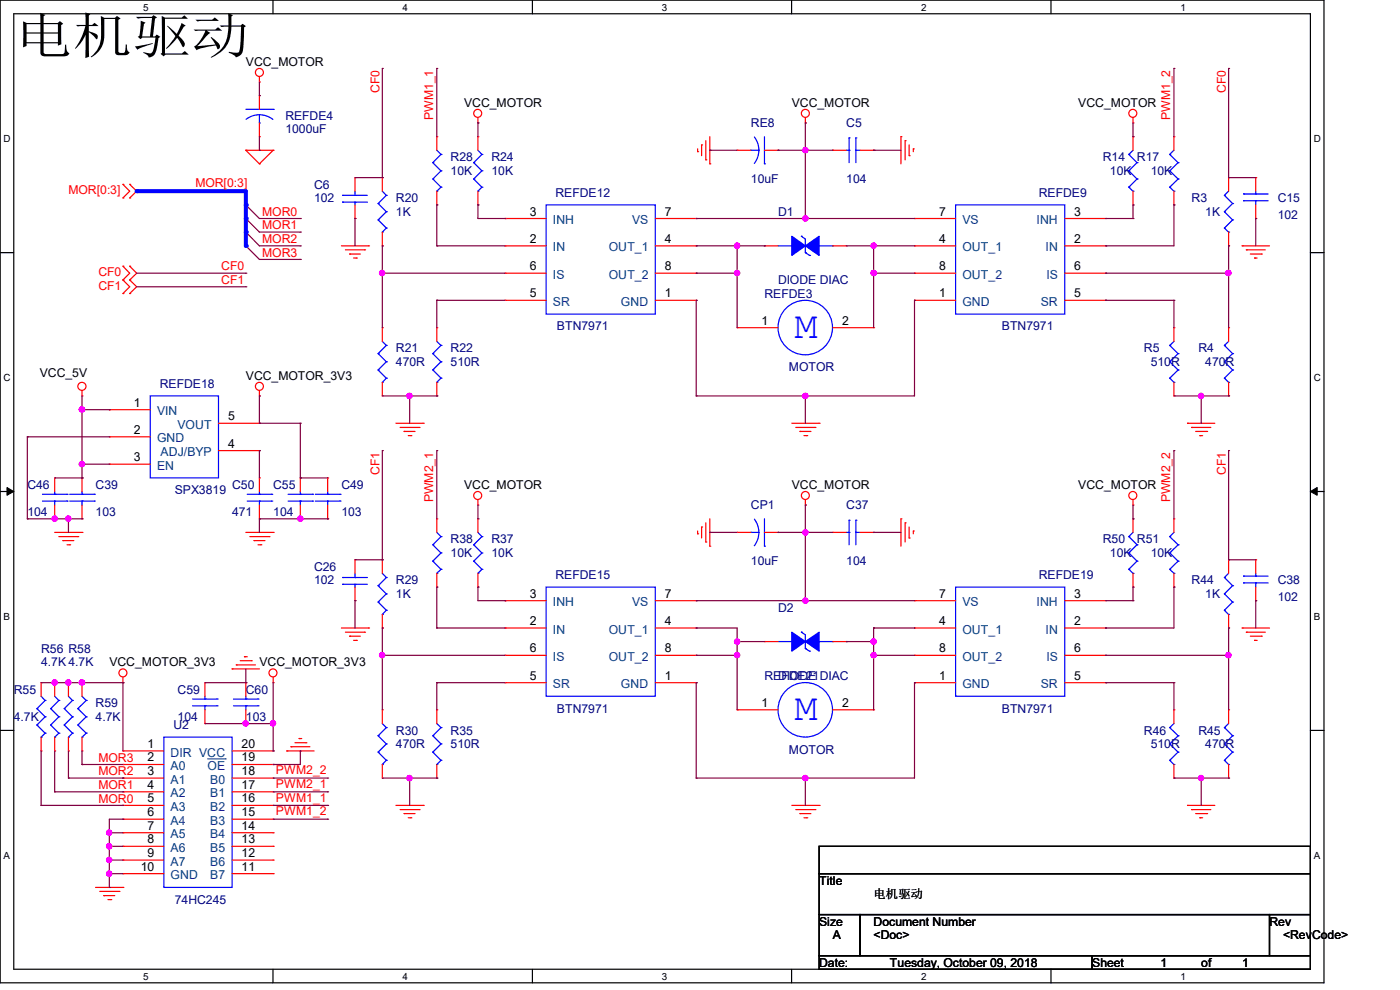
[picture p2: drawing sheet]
<svg xmlns="http://www.w3.org/2000/svg" width="297mm" height="210mm" viewBox="0 0 297 210" stroke-linecap="round" stroke-linejoin="round" font-family="sans-serif">
<path d="M0 0h280.9v208.5h-280.9zM2.9 2.9h275.1v202.7h-275.1z" fill="none" stroke="#000" stroke-width=".25"/>
<g fill="#fff">
<path d="M30.4 .3h1.1v2.4h-1.1z"/>
<path d="M30.4 205.9h1.1v2.3h-1.1z"/>
</g>
<path d="M57.9 0v2.9M57.9 205.6v2.9" fill="none" stroke="#000" stroke-width=".25"/>
<g fill="#fff">
<path d="M85.4 .3h1.1v2.4h-1.1z"/>
<path d="M85.4 205.9h1.1v2.3h-1.1z"/>
</g>
<path d="M112.9 0v2.9M112.9 205.6v2.9" fill="none" stroke="#000" stroke-width=".25"/>
<g fill="#fff">
<path d="M140.4 .3h1.2v2.4h-1.2z"/>
<path d="M140.4 205.9h1.2v2.3h-1.2z"/>
</g>
<path d="M167.9 0v2.9M167.9 205.6v2.9" fill="none" stroke="#000" stroke-width=".25"/>
<g fill="#fff">
<path d="M195.4 .3h1.2v2.4h-1.2z"/>
<path d="M195.4 205.9h1.2v2.3h-1.2z"/>
</g>
<path d="M223 0v2.9M223 205.6v2.9" fill="none" stroke="#000" stroke-width=".25"/>
<g fill="#fff">
<path d="M250.4 .3h1.2v2.4h-1.2z"/>
<path d="M250.4 205.9h1.2v2.3h-1.2z"/>
<path d="M.8 28.2h1.4v2.4h-1.4z"/>
<path d="M278.7 28.2h1.5v2.4h-1.5z"/>
<path d="M.8 78.9h1.4v2.3h-1.4z"/>
<path d="M278.7 78.9h1.5v2.3h-1.5z"/>
</g>
<path d="M0 53.6h2.9M278 53.6h2.9" fill="none" stroke="#000" stroke-width=".25"/>
<g fill="#fff">
<path d="M.8 129.6h1.3v2.3h-1.3z"/>
<path d="M278.7 129.6h1.4v2.3h-1.4z"/>
</g>
<path d="M0 104.3h2.9M278 104.3h2.9" fill="none" stroke="#000" stroke-width=".25"/>
<path d="M1.5 103.4l1.4 .9-1.4 .8zM278 104.3l1.4-.9v1.7z" fill="#000" stroke="#000" stroke-width=".21"/>
<g fill="#fff">
<path d="M.8 180.3h1.3v2.3h-1.3z"/>
<path d="M278.7 180.3h1.4v2.3h-1.4z"/>
</g>
<path d="M0 154.9h2.9M278 154.9h2.9M173.8 179.5h104.2v5.8h-104.2zM173.8 185.3h104.2v8.7h-104.2zM173.8 194h8.7v8.7h-8.7zM182.5 194h86.8v8.7h-86.8zM269.3 194h8.7v8.7h-8.7zM173.8 202.7h57.9v2.9h-57.9zM231.7 202.7h46.3v2.9h-46.3z" fill="none" stroke="#000" stroke-width=".25"/>
<g fill="none" stroke="#f00" stroke-width=".25">
<path d="M55 17.4h.1M55 16.3v1.1M26.1 39.1h.1M26.1 39.1l1.4 1.5-1.4 1.4M27.5 39.1h.1M27.5 39.1l1.5 1.5-1.5 1.4M52.2 31.9h.1M52.2 31.9h5.8M52.2 31.9l2.8 2.9M55 34.8h.1M55 20.3h.1M55 29h.1"/>
<path d="M55 20.3v2.9M55 26.1v2.9M58 31.9h.1M58 31.9l-3 2.9M75.3 37.7h.1M75.3 37.7v2.9M81.1 37.7h.1M81.1 37.7v2.9M92.7 29h.1M92.7 29v2.9M101.4 26.1h.1M101.4 29h.1"/>
<path d="M101.4 24.9v1.2M101.4 29v2.9M148 32.2h.1M148 31.6v.6M148.8 30.7h.1M148.8 30.7v2.3M149.7 33.9h.1M149.7 29.8v4.1M150.6 34.8h.1M150.6 29v5.8M156.4 31.9h.1M156.4 31.9h2.9"/>
<path d="M162.2 31.9h2.9M165.1 31.9h.1M170.9 26.1h.1M170.9 24.9v1.2M176.7 31.9h.1M176.7 31.9h2.8M182.5 31.9h2.8M185.3 31.9h.1M191.1 29h.1M191.1 29v5.8M192 29.8h.1M192 29.8v4.1"/>
<path d="M192.9 33h.1M192.9 30.7v2.3M193.8 31.6h.1M193.8 31.6v.6M240.4 26.1h.1M240.4 29h.1M240.4 24.9v1.2M240.4 29v2.9M249 29h.1M249 29v2.9M260.6 37.7h.1M260.6 37.7v2.9"/>
<path d="M266.4 37.7h.1M266.4 37.7v2.9M26.1 42h.1M26.1 56.5h.1M26.1 59.4h.1M26.1 56.5l1.4 1.5-1.4 1.4M26.1 59.4l1.4 1.4-1.4 1.5M27.5 42h.1M27.5 59.4h.1M27.5 56.5h.1M27.5 56.5l1.5 1.5-1.5 1.4M27.5 59.4l1.5 1.4-1.5 1.5"/>
<path d="M72.4 52.2h5.8M73.3 53h4M74.2 53.9h.1M74.2 53.9h2.3M75 54.7h.6M75.3 46.4h.1M75.3 43.5v2.9M75.6 54.7h.1M77.3 53h.1M78.2 52.2h.1M81.1 52.2h.1M81.1 49.2v3"/>
<path d="M92.7 43.5h.1M92.7 40.6v2.9M101.4 43.5h.1M101.4 40.6v2.9M107.1 46.4h.1M107.1 52.2h.1M107.1 58h.1M107.1 52.2h8.8M107.1 46.4h8.8M107.1 58h8.8M139 52.2h8.7M139 46.4h8.7"/>
<path d="M139 58h8.7M147.7 58h.1M147.7 52.2h.1M147.7 46.4h.1M162.2 52.2h.1M162.2 52.2h2.9M176.7 52.2h2.8M179.5 52.2h.1M194 58h.1M194 52.2h.1M194 46.4h.1M194 52.2h8.7"/>
<path d="M194 46.4h8.7M194 58h8.7M225.9 52.2h8.7M225.9 46.4h8.7M225.9 58h8.7M234.6 46.4h.1M234.6 52.2h.1M234.6 58h.1M240.4 43.5h.1M240.4 40.6v2.9M249 43.5h.1M249 40.6v2.9"/>
<path d="M260.6 52.2h.1M260.6 49.2v3M263.5 52.2h.1M263.5 52.2h5.8M264.4 53h.1M264.4 53h4M265.3 53.9h2.3M266.1 54.7h.1M266.1 54.7h.6M266.4 46.4h.1M266.4 43.5v2.9M267.6 53.9h.1"/>
<path d="M26.1 62.3h.1M27.5 62.3h.1M81.1 69.5h.1M81.1 69.5v2.9M92.7 69.5h.1M92.7 69.5v2.9M107.1 63.7h.1M107.1 63.7h8.8M139 63.7h8.7M147.7 63.7h.1M156.4 69.5h.1M156.4 69.5h8.7"/>
<path d="M176.7 69.5h8.6M185.3 69.5h.1M194 63.7h.1M194 63.7h8.7M225.9 63.7h8.7M234.6 63.7h.1M249 69.5h.1M249 69.5v2.9M260.6 69.5h.1M260.6 69.5v2.9M17.4 84h.1M17.4 82.8v1.2"/>
<path d="M23.2 86.9h.1M23.2 92.7h.1M23.2 98.5h.1M23.2 86.9h8.7M23.2 92.7h8.7M23.2 98.5h8.7M46.4 89.8h8.6M46.4 95.6h8.6M55 84h.1M55 95.6h.1M55 89.8h.1M55 82.8v1.2"/>
<path d="M81.1 84h.1M81.1 81.1v2.9M84 89.8h5.8M84.9 90.7h4M85.7 91.5h.1M85.7 91.5h2.4M86.6 92.4h.6M87.2 92.4h.1M88.9 90.7h.1M89.8 89.8h.1M92.7 84h.1M92.7 81.1v2.9"/>
<path d="M168 89.8h5.8M168.8 90.7h4.1M169.7 91.5h.1M169.7 91.5h2.3M170.6 92.4h.6M171.2 92.4h.1M172.9 90.7h.1M173.8 89.8h.1M249 84h.1M249 81.1v2.9M251.9 89.8h.1M251.9 89.8h5.8"/>
<path d="M252.8 90.7h.1M252.8 90.7h4.1M253.7 91.5h2.3M254.6 92.4h.1M254.6 92.4h.5M256 91.5h.1M260.6 84h.1M260.6 81.1v2.9M11.6 101.4h.1M11.6 110.1h.1M11.6 112.9h5.8M11.6 101.4v2.9"/>
<path d="M11.6 107.1v3M12.5 113.8h4M13.3 114.7h.1M13.3 114.7h2.4M14.2 115.6h.6M14.8 115.6h.1M16.5 113.8h.1M17.4 112.9h.1M17.4 101.4h.1M17.4 110.1h.1M17.4 101.4v2.9M17.4 107.1v3"/>
<path d="M52.2 112.9h5.8M53 113.8h4.1M53.9 114.7h.1M53.9 114.7h2.3M54.7 115.6h.6M55 101.4h.1M55 110.1h.1M55 101.4v2.9M55 107.1v3M55.3 115.6h.1M57.1 113.8h.1M58 112.9h.1"/>
<path d="M63.7 101.4h.1M63.7 110.1h.1M63.7 101.4v2.9M63.7 107.1v3M69.5 101.4h.1M69.5 110.1h.1M69.5 101.4v2.9M69.5 107.1v3M75.3 118.7h.1M75.3 118.7v2.9M81.1 118.7h.1M81.1 118.7v2.9"/>
<path d="M92.7 110.1h.1M92.7 110.1v2.8M101.4 107.1h.1M101.4 110.1h.1M101.4 106v1.1M101.4 110.1v2.8M148 113.2h.1M148 112.6v.6M148.8 111.8h.1M148.8 111.8v2.3M149.7 115h.1M149.7 110.9v4.1"/>
<path d="M150.6 115.9h.1M150.6 110.1v5.8M156.4 112.9h.1M156.4 112.9h2.9M162.2 112.9h2.9M165.1 112.9h.1M170.9 107.1h.1M170.9 106v1.1M176.7 112.9h.1M176.7 112.9h2.8M182.5 112.9h2.8M185.3 112.9h.1"/>
<path d="M191.1 110.1h.1M191.1 110.1v5.8M192 110.9h.1M192 110.9v4.1M192.9 114.1h.1M192.9 111.8v2.3M193.8 112.6h.1M193.8 112.6v.6M240.4 107.1h.1M240.4 110.1h.1M240.4 106v1.1M240.4 110.1v2.8"/>
<path d="M249 110.1h.1M249 110.1v2.8M260.6 118.7h.1M260.6 118.7v2.9M266.4 118.7h.1M266.4 118.7v2.9M51.9 139.3h.1M51.9 139.3h.6M72.4 133.2h5.8M73.3 134.1h4M74.2 135h.1M74.2 135h2.3"/>
<path d="M75 135.8h.6M75.3 127.4h.1M75.3 124.5v2.9M75.6 135.8h.1M77.3 134.1h.1M78.2 133.2h.1M81.1 133.2h.1M81.1 130.3v2.9M92.7 124.5h.1M92.7 121.6v2.9M101.4 124.5h.1M101.4 121.6v2.9"/>
<path d="M107.1 127.4h.1M107.1 133.2h.1M107.1 139h.1M107.1 133.2h8.8M107.1 127.4h8.8M107.1 139h8.8M139 133.2h8.7M139 127.4h8.7M139 139h8.7M147.7 139h.1M147.7 133.2h.1M147.7 127.4h.1"/>
<path d="M162.2 136.1h.1M162.2 136.1h2.9M176.7 136.1h2.8M179.5 136.1h.1M194 139h.1M194 133.2h.1M194 127.4h.1M194 133.2h8.7M194 127.4h8.7M194 139h8.7M225.9 133.2h8.7M225.9 127.4h8.7"/>
<path d="M225.9 139h8.7M234.6 127.4h.1M234.6 133.2h.1M234.6 139h.1M240.4 124.5h.1M240.4 121.6v2.9M249 124.5h.1M249 121.6v2.9M260.6 133.2h.1M260.6 130.3v2.9M263.5 133.2h.1M263.5 133.2h5.8"/>
<path d="M264.4 134.1h.1M264.4 134.1h4M265.3 135h2.3M266.1 135.8h.1M266.1 135.8h.6M266.4 127.4h.1M266.4 124.5v2.9M267.6 135h.1M8.7 144.8h.1M8.7 159.3h.1M8.7 144.8v2.9M8.7 156.4v2.9"/>
<path d="M11.6 144.8h.1M11.6 159.3h.1M11.6 144.8v2.9M11.6 156.4v2.9M14.5 144.8h.1M14.5 159.3h.1M14.5 144.8v2.9M14.5 156.4v2.9M17.4 144.8h.1M17.4 159.3h.1M17.4 144.8v2.9M17.4 156.4v2.9"/>
<path d="M26.1 144.8h.1M26.1 159.3h.1M26.1 143.6v1.2M26.1 159.3h8.7M43.5 144.8h.1M43.5 153.5h.1M43.5 144.8v2.9M43.5 150.6v2.9M49.2 141.9h.1M49.2 159.3h8.8M49.2 141.9h5.8M50.1 141.1h.1"/>
<path d="M50.1 141.1h4.1M51 140.2h2.3M52.2 144.8h.1M52.2 153.5h.1M52.2 144.8v2.9M52.2 150.6v2.9M53.3 140.2h.1M58 144.8h.1M58 159.3h.1M58 143.6v1.2M60.8 159.3h.1M60.8 159.3h5.8"/>
<path d="M61.7 158.4h.1M61.7 158.4h4M62.6 157.6h2.3M63.5 156.7h.1M63.5 156.7h.5M64.9 157.6h.1M81.1 150.6h.1M81.1 150.6v2.9M92.7 150.6h.1M92.7 150.6v2.9M107.1 144.8h.1M107.1 144.8h8.8"/>
<path d="M139 144.8h8.7M147.7 144.8h.1M156.4 150.6h.1M156.4 150.6h8.7M176.7 150.6h8.6M185.3 150.6h.1M194 144.8h.1M194 144.8h8.7M225.9 144.8h8.7M234.6 144.8h.1M249 150.6h.1M249 150.6v2.9"/>
<path d="M260.6 150.6h.1M260.6 150.6v2.9M26.1 162.2h.1M26.1 165.1h.1M26.1 168h.1M26.1 170.9h.1M26.1 173.8h.1M26.1 176.7h.1M26.1 179.5h.1M26.1 170.9h8.7M26.1 162.2h8.7M26.1 165.1h8.7"/>
<path d="M26.1 168h8.7M26.1 173.8h8.7M26.1 176.7h8.7M26.1 179.5h8.7M49.2 170.9h8.8M49.2 162.2h8.8M49.2 165.1h8.8M49.2 168h8.8M49.2 173.8h8.8M49.2 176.7h8.8M49.2 179.5h8.8M58 179.5h.1"/>
<path d="M58 176.7h.1M58 173.8h.1M58 170.9h.1M58 168h.1M58 165.1h.1M58 162.2h.1M81.1 165.1h.1M81.1 162.2v2.9M84 170.9h5.8M84.9 171.7h4M85.7 172.6h.1M85.7 172.6h2.4"/>
<path d="M86.6 173.5h.6M87.2 173.5h.1M88.9 171.7h.1M89.8 170.9h.1M92.7 165.1h.1M92.7 162.2v2.9M168 170.9h5.8M168.8 171.7h4.1M169.7 172.6h.1M169.7 172.6h2.3M170.6 173.5h.6M171.2 173.5h.1"/>
<path d="M172.9 171.7h.1M173.8 170.9h.1M249 165.1h.1M249 162.2v2.9M251.9 170.9h.1M251.9 170.9h5.8M252.8 171.7h.1M252.8 171.7h4.1M253.7 172.6h2.3M254.6 173.5h.1M254.6 173.5h.5M256 172.6h.1"/>
<path d="M260.6 165.1h.1M260.6 162.2v2.9M20.3 188.3h5.8M21.2 189.1h4M22 190h.1M22 190h2.3M22.9 190.8h.6M23.5 190.8h.1M25.2 189.1h.1M26.1 188.3h.1M26.1 182.5h.1M26.1 185.3h.1"/>
<path d="M26.1 182.5h8.7M26.1 185.3h8.7M49.2 182.5h8.8M49.2 185.3h8.8M58 185.3h.1M58 182.5h.1"/>
<circle cx="55" cy="15.4" r=".85"/>
<circle cx="101.3" cy="24" r=".85"/>
<circle cx="170.9" cy="24" r=".85"/>
<circle cx="240.3" cy="24" r=".85"/>
<circle cx="17.4" cy="82" r=".86"/>
<circle cx="55" cy="82" r=".85"/>
<circle cx="101.3" cy="105.1" r=".85"/>
<circle cx="170.9" cy="105.1" r=".85"/>
<circle cx="240.3" cy="105.1" r=".85"/>
<circle cx="26.1" cy="142.7" r=".85"/>
<circle cx="57.9" cy="142.7" r=".85"/>
</g>
<g fill="none" stroke="#800040" stroke-width=".25">
<path d="M81.1 14.5h.1M81.1 14.5v23.2M92.7 14.5h.1M92.7 14.5v14.5M249 14.5h.1M249 14.5v14.5M260.6 14.5h.1M260.6 14.5v23.2M75.3 37.7h5.8M81.1 37.7h.1M150.6 31.9h.1M150.6 31.9h5.8"/>
<path d="M165.1 31.9h.1M165.1 31.9h11.6M170.9 26.1h.1M170.9 31.9h.1M170.9 26.1v20.3M185.3 31.9h.1M185.3 31.9h5.8M260.6 37.7h.1M260.6 37.7h5.8M52.2 43.5h.1M52.2 46.4h.1M52.2 49.2h.1"/>
<path d="M52.2 52.2h.1M52.2 43.5l2.8 2.9M52.2 46.4l2.8 2.8M52.2 49.2l2.8 3M52.2 52.2l2.8 2.8M75.3 46.4h.1M75.3 46.4v5.8M81.1 58h.1M81.1 52.2h.1M81.1 58h26M81.1 52.2v17.3M92.7 52.2h.1"/>
<path d="M92.7 43.5h.1M92.7 52.2h14.4M92.7 43.5v8.7M101.4 43.5h.1M101.4 43.5v2.9h5.7M107.1 46.4h.1M147.7 52.2h.1M147.7 58h.1M147.7 46.4h.1M147.7 52.2h14.5M147.7 58h8.7M147.7 46.4h46.3"/>
<path d="M156.4 58h.1M156.4 52.2h.1M156.4 52.2v17.3M162.2 52.2h.1M170.9 46.4h.1M179.5 52.2h14.5M185.3 52.2h.1M185.3 58h.1M185.3 58h8.7M185.3 52.2v17.3M234.6 52.2h.1M234.6 58h.1"/>
<path d="M234.6 58h26M234.6 46.4h5.8M240.4 46.4h.1M240.4 43.5h.1M240.4 43.5v2.9M249 43.5h.1M249 43.5v8.7h-14.4M260.6 58h.1M260.6 52.2h.1M260.6 52.2v17.3M266.4 46.4h.1M266.4 46.4v5.8"/>
<path d="M92.7 63.7h.1M92.7 63.7v5.8M92.7 63.7h14.4M147.7 63.7h.1M147.7 63.7v20.3M194 63.7h.1M194 63.7v20.3h-46.3M234.6 63.7h.1M234.6 63.7h14.4M249 63.7h.1M249 63.7v5.8M5.8 92.7h.1"/>
<path d="M5.8 92.7h17.4M5.8 92.7v17.4M17.4 98.5h.1M17.4 86.9h.1M17.4 84v17.4M17.4 86.9h5.8M17.4 98.5h5.8M23.2 86.9h.1M55 95.6h.1M55 89.8h.1M55 84h.1M55 84v5.8"/>
<path d="M55 95.6v5.8M55 89.8h8.7M63.7 89.8h.1M63.7 89.8v11.6M81.1 95.6h.1M81.1 84h11.6M81.1 95.6v23.1M86.9 84h.1M86.9 84v5.8M92.7 84h.1M92.7 95.6h.1M92.7 95.6v14.5"/>
<path d="M147.7 84h.1M170.9 84h.1M170.9 84v5.8M249 95.6h.1M249 84h11.6M249 95.6v14.5M254.8 84h.1M254.8 84v5.8M260.6 84h.1M260.6 95.6h.1M260.6 95.6v23.1M5.8 110.1h.1"/>
<path d="M5.8 110.1h11.6M11.6 110.1h.1M11.6 101.4h5.8M14.5 110.1h.1M14.5 110.1v2.8M17.4 101.4h.1M17.4 110.1h.1M55 110.1h.1M55 110.1h14.5M55 110.1v2.8M63.7 101.4h.1M63.7 110.1h.1"/>
<path d="M63.7 101.4h5.8M69.5 110.1h.1M75.3 118.7h5.8M81.1 118.7h.1M150.6 112.9h.1M150.6 112.9h5.8M165.1 112.9h.1M165.1 112.9h11.6M170.9 107.1h.1M170.9 112.9h.1M170.9 107.1v20.3M185.3 112.9h.1"/>
<path d="M185.3 112.9h5.8M260.6 118.7h.1M260.6 118.7h5.8M75.3 127.4h.1M75.3 127.4v5.8M81.1 139h.1M81.1 133.2h.1M81.1 133.2v17.4M81.1 139h26M92.7 124.5h.1M92.7 133.2h.1M92.7 124.5v8.7"/>
<path d="M92.7 133.2h14.4M101.4 124.5h.1M101.4 124.5v2.9h5.7M107.1 127.4h.1M147.7 139h.1M147.7 133.2h.1M147.7 127.4h.1M147.7 139h8.7M147.7 133.2h8.7M147.7 127.4h46.3M156.4 139h.1M156.4 136.1h.1"/>
<path d="M156.4 136.1v14.5M156.4 136.1h5.8M170.9 127.4h.1M179.5 136.1h.1M179.5 136.1h5.8M185.3 139h.1M185.3 133.2h.1M185.3 136.1h.1M185.3 136.1v14.5M185.3 139h8.7M185.3 133.2h8.7M234.6 133.2h.1"/>
<path d="M234.6 139h.1M234.6 139h26M234.6 127.4h5.8M240.4 124.5h.1M240.4 127.4h.1M240.4 124.5v2.9M249 124.5h.1M249 124.5v8.7h-14.4M260.6 133.2h.1M260.6 139h.1M260.6 133.2v17.4M266.4 127.4h.1"/>
<path d="M266.4 127.4v5.8M92.7 144.8h.1M92.7 144.8v5.8M92.7 144.8h14.4M147.7 144.8h.1M147.7 144.8v20.3M194 144.8h.1M194 144.8v20.3h-46.3M234.6 144.8h.1M234.6 144.8h14.4M249 144.8h.1M249 144.8v5.8"/>
<path d="M81.1 165.1h11.6M86.9 165.1h.1M86.9 165.1v5.8M92.7 165.1h.1M147.7 165.1h.1M170.9 165.1h.1M170.9 165.1v5.8M249 165.1h11.6M254.8 165.1h.1M254.8 165.1v5.8M260.6 165.1h.1"/>
</g>
<g fill="none" stroke="#00f" stroke-width=".25">
<path d="M52.2 23.2h5.8M55 26.1h.1M55 24.3l1.5 .3 1.4 .7M55 24.3l-1.5 .3-1.3 .7M55 24.3v1.8M58 23.2h.1M91.8 34.5h.1M91.8 38h.1M91.8 34.5l1.8 1.7M91.8 38l1.8 1.7M92.7 31.9l.9 .9M93.6 32.8h.1"/>
<path d="M93.6 36.2h.1M93.6 39.7h.1M93.6 32.8l-1.8 1.7M93.6 36.2l-1.8 1.8M93.6 39.7l-.9 .9M100.5 34.5h.1M100.5 38h.1M100.5 34.5l1.7 1.7M100.5 38l1.7 1.7M101.4 31.9l.8 .9M102.2 32.8h.1M102.2 36.2h.1"/>
<path d="M102.2 39.7h.1M102.2 32.8l-1.7 1.7M102.2 36.2l-1.7 1.8M102.2 39.7l-.8 .9M159.3 31.9h.1M159.3 31.9h1.7M160 29.1l.8 1.3 .2 1.5-.3 1.5-.7 1.3M162.2 34.8h.1M162.2 29v5.8M179.5 31.9h.6M180.1 31.9h.1M180.1 29.3h.1"/>
<path d="M180.1 29.3v5.2M181.6 29.3h.1M181.6 31.9h.1M181.6 31.9h.9M181.6 29.3v5.2M239.5 32.8h.1M239.5 36.2h.1M239.5 39.7h.1M239.5 32.8l1.7 1.7M239.5 36.2l1.7 1.8M239.5 39.7l.9 .9M240.4 31.9l-.9 .9"/>
<path d="M241.2 34.5h.1M241.2 38h.1M241.2 34.5l-1.7 1.7M241.2 38l-1.7 1.7M248.2 32.8h.1M248.2 36.2h.1M248.2 39.7h.1M248.2 32.8l1.7 1.7M248.2 36.2l1.7 1.8M248.2 39.7l.8 .9M249 31.9l-.8 .9M249.9 34.5h.1"/>
<path d="M249.9 38h.1M249.9 34.5l-1.7 1.7M249.9 38l-1.7 1.7M72.7 41.4h.1M72.7 42.9h.1M72.7 41.4h5.2M72.7 42.9h5.2M75.3 42.9h.1M75.3 41.4h.1M75.3 40.6v.8M75.3 42.9v.6M80.2 43.2h.1"/>
<path d="M80.2 46.7h.1M80.2 43.2l1.8 1.7M80.2 46.7l1.8 1.7M81.1 49.2h.1M81.1 40.6l.9 .8M82 41.4h.1M82 44.9h.1M82 48.4h.1M82 41.4l-1.8 1.8M82 44.9l-1.8 1.8M82 48.4l-.9 .8M92.7 40.6h.1"/>
<path d="M101.4 40.6h.1M115.9 43.5h23.1v23.1h-23.1zM165.1 52.2h2.9M168 52.2h.1M170 50.1h.1M170 50.1l.9 .6v2.9M170.9 53.6h.1M170.9 53.6l.8 .6M171.7 54.2h.1M173.8 52.2h2.9M176.7 52.2h.1M202.7 43.5h23.2v23.1h-23.2z"/>
<path d="M240.4 40.6h.1M249 40.6h.1M259.8 41.4h.1M259.8 44.9h.1M259.8 48.4h.1M259.8 41.4l1.7 1.8M259.8 44.9l1.7 1.8M259.8 48.4l.8 .8M260.6 49.2h.1M260.6 40.6l-.8 .8M261.5 43.2h.1M261.5 46.7h.1"/>
<path d="M261.5 43.2l-1.7 1.7M261.5 46.7l-1.7 1.7M263.8 42.6h.1M263.8 41.1h.1M263.8 42.6h5.2M263.8 41.1h5.2M266.4 41.1h.1M266.4 42.6h.1M266.4 40.6v.5M266.4 42.6v.9M80.2 75h.1M80.2 78.5h.1"/>
<path d="M80.2 75l1.8 1.8M80.2 78.5l1.8 1.7M81.1 72.4l.9 .9M82 73.3h.1M82 76.8h.1M82 73.3l-1.8 1.7M82 76.8l-1.8 1.7M91.8 75h.1M91.8 78.5h.1M91.8 75l1.8 1.8M91.8 78.5l1.8 1.7M92.7 72.4l.9 .9"/>
<path d="M93.6 73.3h.1M93.6 76.8h.1M93.6 73.3l-1.8 1.7M93.6 76.8l-1.8 1.7M248.2 73.3h.1M248.2 76.8h.1M248.2 73.3l1.7 1.7M248.2 76.8l1.7 1.7M249 72.4l-.8 .9M249.9 75h.1M249.9 78.5h.1M249.9 75l-1.7 1.8"/>
<path d="M249.9 78.5l-1.7 1.7M259.8 73.3h.1M259.8 76.8h.1M259.8 73.3l1.7 1.7M259.8 76.8l1.7 1.7M260.6 72.4l-.8 .9M261.5 75h.1M261.5 78.5h.1M261.5 75l-1.7 1.8M261.5 78.5l-1.7 1.7M31.9 84h14.5v17.4h-14.5zM81.1 81.1h.1"/>
<path d="M82 80.2h.1M82 80.2l-.9 .9M92.7 81.1h.1M93.6 80.2h.1M93.6 80.2l-.9 .9M248.2 80.2h.1M248.2 80.2l.8 .9M249 81.1h.1M259.8 80.2h.1M259.8 80.2l.8 .9M260.6 81.1h.1M9 106.3h5.2"/>
<path d="M9 104.9h5.2M11.6 104.9h.1M11.6 106.3h.1M11.6 104.3v.6M11.6 106.3v.8M14.2 106.3h.1M14.2 104.9h.1M14.8 106.3h5.2M14.8 104.9h5.2M17.4 104.9h.1M17.4 106.3h.1M17.4 104.3v.6"/>
<path d="M17.4 106.3v.8M20 106.3h.1M20 104.9h.1M52.5 106.3h5.2M52.5 104.9h5.2M55 104.9h.1M55 106.3h.1M55 104.3v.6M55 106.3v.8M57.7 106.3h.1M57.7 104.9h.1M61.1 106.3h5.2"/>
<path d="M61.1 104.9h5.2M63.7 104.9h.1M63.7 106.3h.1M63.7 104.3v.6M63.7 106.3v.8M66.3 106.3h.1M66.3 104.9h.1M66.9 106.3h5.2M66.9 104.9h5.2M69.5 104.9h.1M69.5 106.3h.1M69.5 104.3v.6"/>
<path d="M69.5 106.3v.8M72.1 106.3h.1M72.1 104.9h.1M91.8 115.6h.1M91.8 119h.1M91.8 115.6l1.8 1.7M91.8 119l1.8 1.8M92.7 112.9l.9 .9M93.6 113.8h.1M93.6 117.3h.1M93.6 113.8l-1.8 1.8M93.6 117.3l-1.8 1.7"/>
<path d="M100.5 115.6h.1M100.5 119h.1M100.5 115.6l1.7 1.7M100.5 119l1.7 1.8M101.4 112.9l.8 .9M102.2 113.8h.1M102.2 117.3h.1M102.2 113.8l-1.7 1.8M102.2 117.3l-1.7 1.7M159.3 112.9h.1M159.3 112.9h1.7M160 110.1a4.6 4.6 0 0 1 0 5.7"/>
<path d="M162.2 115.9h.1M162.2 110.1v5.8M179.5 112.9h.6M180.1 112.9h.1M180.1 110.4h.1M180.1 110.4v5.2M181.6 110.4h.1M181.6 112.9h.1M181.6 110.4v5.2M181.6 112.9h.9M239.5 113.8h.1M239.5 117.3h.1"/>
<path d="M239.5 113.8l1.7 1.8M239.5 117.3l1.7 1.7M240.4 112.9l-.9 .9M241.2 115.6h.1M241.2 119h.1M241.2 115.6l-1.7 1.7M241.2 119l-1.7 1.8M248.2 113.8h.1M248.2 117.3h.1M248.2 113.8l1.7 1.8M248.2 117.3l1.7 1.7M249 112.9l-.8 .9"/>
<path d="M249.9 115.6h.1M249.9 119h.1M249.9 115.6l-1.7 1.7M249.9 119l-1.7 1.8M72.7 122.5h.1M72.7 124h.1M72.7 122.5h5.2M72.7 124h5.2M75.3 124h.1M75.3 122.5h.1M75.3 121.6v.9M75.3 124v.5"/>
<path d="M80.2 124.2h.1M80.2 127.7h.1M80.2 124.2l1.8 1.8M80.2 127.7l1.8 1.8M81.1 130.3h.1M81.1 121.6l.9 .9M82 122.5h.1M82 126h.1M82 129.5h.1M82 122.5l-1.8 1.7M82 126l-1.8 1.7M82 129.5l-.9 .8"/>
<path d="M92.7 121.6h.1M93.6 120.8h.1M93.6 120.8l-.9 .8M101.4 121.6h.1M102.2 120.8h.1M102.2 120.8l-.8 .8M115.9 124.5h23.1v23.2h-23.1zM165.1 136.1h2.9M168 136.1h.1M170 134.1h.1M170 134.1l.9 .6v2.9M170.9 137.6h.1"/>
<path d="M170.9 137.6l.8 .5M171.7 138.1h.1M173.8 136.1h2.9M176.7 136.1h.1M202.7 124.5h23.2v23.2h-23.2zM239.5 120.8h.1M239.5 120.8l.9 .8M240.4 121.6h.1M248.2 120.8h.1M248.2 120.8l.8 .8M249 121.6h.1M259.8 122.5h.1"/>
<path d="M259.8 126h.1M259.8 129.5h.1M259.8 122.5l1.7 1.7M259.8 126l1.7 1.7M259.8 129.5l.8 .8M260.6 130.3h.1M260.6 121.6l-.8 .9M261.5 124.2h.1M261.5 127.7h.1M261.5 124.2l-1.7 1.8M261.5 127.7l-1.7 1.8M263.8 123.7h.1"/>
<path d="M263.8 122.2h.1M263.8 123.7h5.2M263.8 122.2h5.2M266.4 122.2h.1M266.4 123.7h.1M266.4 121.6v.6M266.4 123.7v.8M7.8 150.3h.1M7.8 153.8h.1M7.8 150.3l1.8 1.8M7.8 153.8l1.8 1.7M8.7 156.4h.1"/>
<path d="M8.7 147.7l.9 .9M9.6 148.6h.1M9.6 152.1h.1M9.6 155.5h.1M9.6 148.6l-1.8 1.7M9.6 152.1l-1.8 1.7M9.6 155.5l-.9 .9M10.8 150.3h.1M10.8 153.8h.1M10.8 150.3l1.7 1.8M10.8 153.8l1.7 1.7M11.6 156.4h.1"/>
<path d="M11.6 147.7l.9 .9M12.5 148.6h.1M12.5 152.1h.1M12.5 155.5h.1M12.5 148.6l-1.7 1.7M12.5 152.1l-1.7 1.7M12.5 155.5l-.9 .9M13.6 150.3h.1M13.6 153.8h.1M13.6 150.3l1.8 1.8M13.6 153.8l1.8 1.7M14.5 156.4h.1"/>
<path d="M14.5 147.7l.9 .9M15.4 148.6h.1M15.4 152.1h.1M15.4 155.5h.1M15.4 148.6l-1.8 1.7M15.4 152.1l-1.8 1.7M15.4 155.5l-.9 .9M16.5 150.3h.1M16.5 153.8h.1M16.5 150.3l1.8 1.8M16.5 153.8l1.8 1.7M17.4 156.4h.1"/>
<path d="M17.4 147.7l.9 .9M18.3 148.6h.1M18.3 152.1h.1M18.3 155.5h.1M18.3 148.6l-1.8 1.7M18.3 152.1l-1.8 1.7M18.3 155.5l-.9 .9M34.8 156.4h14.4v31.9h-14.4zM40.9 149.7h5.2M40.9 148.3h5.2M43.5 148.3h.1M43.5 149.7h.1"/>
<path d="M43.5 147.7v.6M43.5 149.7v.9M46.1 149.7h.1M46.1 148.3h.1M49.5 149.7h5.2M49.5 148.3h5.2M52.2 148.3h.1M52.2 149.7h.1M52.2 147.7v.6M52.2 149.7v.9M54.7 149.7h.1M54.7 148.3h.1"/>
<path d="M80.2 156.1h.1M80.2 159.6h.1M80.2 156.1l1.8 1.7M80.2 159.6l1.8 1.7M81.1 153.5l.9 .8M82 154.3h.1M82 157.8h.1M82 154.3l-1.8 1.8M82 157.8l-1.8 1.8M91.8 156.1h.1M91.8 159.6h.1M91.8 156.1l1.8 1.7"/>
<path d="M91.8 159.6l1.8 1.7M92.7 153.5l.9 .8M93.6 154.3h.1M93.6 157.8h.1M93.6 154.3l-1.8 1.8M93.6 157.8l-1.8 1.8M248.2 154.3h.1M248.2 157.8h.1M248.2 154.3l1.7 1.8M248.2 157.8l1.7 1.8M249 153.5l-.8 .8M249.9 156.1h.1"/>
<path d="M249.9 159.6h.1M249.9 156.1l-1.7 1.7M249.9 159.6l-1.7 1.7M259.8 154.3h.1M259.8 157.8h.1M259.8 154.3l1.7 1.8M259.8 157.8l1.7 1.8M260.6 153.5l-.8 .8M261.5 156.1h.1M261.5 159.6h.1M261.5 156.1l-1.7 1.7M261.5 159.6l-1.7 1.7"/>
<path d="M81.1 162.2h.1M82 161.3h.1M82 161.3l-.9 .9M92.7 162.2h.1M93.6 161.3h.1M93.6 161.3l-.9 .9M248.2 161.3h.1M248.2 161.3l.8 .9M249 162.2h.1M259.8 161.3h.1M259.8 161.3l.8 .9M260.6 162.2h.1"/>
<circle cx="170.8" cy="69.5" r="5.8"/>
<circle cx="170.8" cy="150.6" r="5.8"/>
</g>
<path d="M44 161h3.8M47.8 161h.1" fill="none" stroke="#004080" stroke-width=".21"/>
<g fill="#00f" stroke="#00f" stroke-width=".25">
<path d="M168 134.1l2.9 2-2.9 2z" fill-rule="evenodd"/>
<path d="M170.9 136.1l2.9-2v4z" fill-rule="evenodd"/>
<path d="M168 50.1l2.9 2.1-2.9 2z" fill-rule="evenodd"/>
<path d="M170.9 52.2l2.9-2.1v4.1z" fill-rule="evenodd"/>
</g>
<g fill="#f0f" stroke="#f0f" stroke-width=".25">
<circle cx="156.4" cy="57.9" r=".55"/>
<circle cx="156.4" cy="52.1" r=".55"/>
<circle cx="185.3" cy="57.9" r=".55"/>
<circle cx="185.3" cy="52.1" r=".55"/>
<circle cx="170.9" cy="84" r=".55"/>
<circle cx="81.1" cy="57.9" r=".55"/>
<circle cx="86.9" cy="84" r=".55"/>
<circle cx="260.6" cy="57.9" r=".55"/>
<circle cx="254.8" cy="84" r=".55"/>
<circle cx="170.9" cy="31.9" r=".55"/>
<circle cx="170.9" cy="46.3" r=".55"/>
<circle cx="156.4" cy="139" r=".55"/>
<circle cx="156.4" cy="136.1" r=".55"/>
<circle cx="185.3" cy="139" r=".55"/>
<circle cx="170.9" cy="165.1" r=".55"/>
<circle cx="81.1" cy="139" r=".55"/>
<circle cx="86.9" cy="165.1" r=".55"/>
<circle cx="260.6" cy="139" r=".55"/>
<circle cx="254.8" cy="165.1" r=".55"/>
<circle cx="170.9" cy="112.9" r=".55"/>
<circle cx="170.9" cy="127.4" r=".55"/>
<circle cx="17.4" cy="86.9" r=".56"/>
<circle cx="17.4" cy="98.5" r=".56"/>
<circle cx="14.5" cy="110" r=".55"/>
<circle cx="11.6" cy="110" r=".55"/>
<circle cx="63.7" cy="110" r=".55"/>
</g>
<path d="M29 40.6h23.2" fill="none" stroke="#00f" stroke-width=".85"/>
<circle cx="29" cy="40.6" r=".42" fill="#00f"/>
<path d="M52.2 40.6v2.9" fill="none" stroke="#00f" stroke-width=".85"/>
<circle cx="52.2" cy="43.5" r=".42" fill="#00f"/>
<path d="M52.2 43.5v2.9" fill="none" stroke="#00f" stroke-width=".85"/>
<circle cx="52.2" cy="46.4" r=".42" fill="#00f"/>
<path d="M52.2 46.4v2.8" fill="none" stroke="#00f" stroke-width=".85"/>
<circle cx="52.2" cy="49.2" r=".42" fill="#00f"/>
<path d="M52.2 49.2v3" fill="none" stroke="#00f" stroke-width=".85"/>
<circle cx="52.2" cy="52.2" r=".42" fill="#00f"/>
<g fill="none" stroke="#800040" stroke-width=".25">
<path d="M55 17.4v2.9M55 20.3h.1M55 31.9h.1M55 29v2.9M101.4 26.1h.1M101.4 26.1v2.9M240.4 29h.1M240.4 26.1v2.9M29 58h23.2M52.2 58h.1M55 46.4h8.7M55 49.2h8.7"/>
<path d="M55 52.2h8.7M55 55h8.7M63.7 46.4h.1M63.7 49.2h.1M63.7 52.2h.1M63.7 55h.1M29 60.8h23.2M52.2 60.8h.1M101.4 110.1h.1M101.4 107.1v3M240.4 110.1h.1M240.4 107.1v3"/>
<path d="M156.4 136.1h.1M156.4 133.2v2.9M185.3 133.2h.1M185.3 133.2v2.9M8.7 144.8h17.4M8.7 159.3v11.6M11.6 144.8h.1M11.6 159.3v8.7M14.5 144.8h.1M14.5 159.3v5.8M17.4 144.8h.1M17.4 159.3v2.9"/>
<path d="M26.1 144.8h.1M26.1 144.8v14.5M43.5 144.8h8.7M43.5 153.5h14.5M52.2 144.8h.1M52.2 153.5h.1M52.2 141.9v2.9M58 153.5h.1M58 159.3h.1M58 144.8v14.5M63.7 159.3h.1M63.7 159.3v2.9h-5.7"/>
<path d="M8.7 170.9h.1M8.7 170.9h17.4M11.6 168h.1M11.6 168h14.5M14.5 165.1h.1M14.5 165.1h11.6M17.4 162.2h.1M17.4 162.2h8.7M23.2 176.7h.1M23.2 179.5h.1M23.2 176.7h2.9M23.2 179.5h2.9"/>
<path d="M26.1 165.1h.1M26.1 168h.1M26.1 170.9h.1M26.1 173.8h.1M26.1 173.8h-2.9v14.5M58 162.2h.1M58 165.1h11.5M58 168h11.5M58 170.9h11.5M58 173.8h11.5M69.5 165.1h.1M69.5 168h.1"/>
<path d="M69.5 170.9h.1M69.5 173.8h.1M23.2 182.5h.1M23.2 185.3h.1M23.2 188.3h.1M23.2 182.5h2.9M23.2 185.3h2.9"/>
</g>
<g fill="#f0f" stroke="#f0f" stroke-width=".25">
<circle cx="11.6" cy="144.8" r=".55"/>
<circle cx="14.5" cy="144.8" r=".55"/>
<circle cx="17.4" cy="144.8" r=".56"/>
<circle cx="23.2" cy="176.6" r=".55"/>
<circle cx="23.2" cy="179.5" r=".55"/>
<circle cx="23.2" cy="182.4" r=".55"/>
<circle cx="23.2" cy="185.3" r=".55"/>
<circle cx="52.1" cy="153.5" r=".55"/>
<circle cx="57.9" cy="153.5" r=".55"/>
<circle cx="185.3" cy="136.1" r=".55"/>
<circle cx="156.4" cy="57.9" r=".55"/>
<circle cx="156.4" cy="52.1" r=".55"/>
<circle cx="185.3" cy="57.9" r=".55"/>
<circle cx="185.3" cy="52.1" r=".55"/>
<circle cx="170.9" cy="84" r=".55"/>
<circle cx="81.1" cy="57.9" r=".55"/>
<circle cx="86.9" cy="84" r=".55"/>
<circle cx="260.6" cy="57.9" r=".55"/>
<circle cx="254.8" cy="84" r=".55"/>
<circle cx="170.9" cy="31.9" r=".55"/>
<circle cx="170.9" cy="46.3" r=".55"/>
<circle cx="156.4" cy="139" r=".55"/>
<circle cx="156.4" cy="136.1" r=".55"/>
<circle cx="185.3" cy="139" r=".55"/>
<circle cx="170.9" cy="165.1" r=".55"/>
<circle cx="81.1" cy="139" r=".55"/>
<circle cx="86.9" cy="165.1" r=".55"/>
<circle cx="260.6" cy="139" r=".55"/>
<circle cx="254.8" cy="165.1" r=".55"/>
<circle cx="170.9" cy="112.9" r=".55"/>
<circle cx="170.9" cy="127.4" r=".55"/>
<circle cx="17.4" cy="86.9" r=".56"/>
<circle cx="17.4" cy="98.5" r=".56"/>
<circle cx="14.5" cy="110" r=".55"/>
<circle cx="11.6" cy="110" r=".55"/>
<circle cx="63.7" cy="110" r=".55"/>
</g>
<text font-size="10.4" x="2.9" y="11.2">电机驱动</text>
<g font-size="8.1" fill="#00f">
<text x="168.5" y="71.7">M</text>
<text x="168.5" y="152.7">M</text>
</g>
<g font-size="2.6">
<text x="52.2" y="13.9">VCC_MOTOR</text>
<text x="98.5" y="22.6">VCC_MOTOR</text>
<text x="168" y="22.6">VCC_MOTOR</text>
<text x="228.8" y="22.6">VCC_MOTOR</text>
<text x="112.4" y="45.7">3</text>
<text x="141.1" y="45.7">7</text>
<text x="199.3" y="45.7">7</text>
<text x="227.9" y="45.7">3</text>
<text x="112.4" y="51.5">2</text>
<text x="141.1" y="51.5">4</text>
<text x="199.3" y="51.5">4</text>
<text x="227.9" y="51.5">2</text>
<text x="112.4" y="57.3">6</text>
<text x="141.1" y="57.3">8</text>
<text x="199.3" y="57.3">8</text>
<text x="227.9" y="57.3">6</text>
<text x="112.4" y="63.1">5</text>
<text x="141.1" y="63.1">1</text>
<text x="199.3" y="63.1">1</text>
<text x="227.9" y="63.1">5</text>
<text x="161.6" y="68.9">1</text>
<text x="178.7" y="68.9">2</text>
<text x="8.4" y="80">VCC_5V</text>
<text x="52.2" y="80.5">VCC_MOTOR_3V3</text>
<text x="28.4" y="86.3">1</text>
<text x="48.4" y="89.2">5</text>
<text x="28.4" y="92">2</text>
<text x="48.4" y="95">4</text>
<text x="28.4" y="97.8">3</text>
<text x="98.5" y="103.7">VCC_MOTOR</text>
<text x="168" y="103.7">VCC_MOTOR</text>
<text x="228.8" y="103.7">VCC_MOTOR</text>
<text x="112.4" y="126.8">3</text>
<text x="141.1" y="126.8">7</text>
<text x="199.3" y="126.8">7</text>
<text x="227.9" y="126.8">3</text>
<text x="112.4" y="132.6">2</text>
<text x="141.1" y="132.6">4</text>
<text x="199.3" y="132.6">4</text>
<text x="227.9" y="132.6">2</text>
<text x="23.2" y="141.4">VCC_MOTOR_3V3</text>
<text x="55" y="141.4">VCC_MOTOR_3V3</text>
<text x="112.4" y="138.4">6</text>
<text x="141.1" y="138.4">8</text>
<text x="199.3" y="138.4">8</text>
<text x="227.9" y="138.4">6</text>
<text x="112.4" y="144.2">5</text>
<text x="141.1" y="144.2">1</text>
<text x="161.6" y="149.9">1</text>
<text x="178.7" y="149.9">2</text>
<text x="199.3" y="144.2">1</text>
<text x="227.9" y="144.2">5</text>
<text x="31.3" y="158.7">1</text>
<text x="31.3" y="161.5">2</text>
<text x="51.3" y="161.5">19</text>
<text x="51.3" y="158.7">20</text>
<text x="31.3" y="164.4">3</text>
<text x="31.3" y="167.3">4</text>
<text x="51.3" y="167.3">17</text>
<text x="51.3" y="164.4">18</text>
<text x="31.3" y="170.2">5</text>
<text x="31.3" y="173.1">6</text>
<text x="51.3" y="173.1">15</text>
<text x="51.3" y="170.2">16</text>
<text x="31.3" y="176">7</text>
<text x="31.3" y="178.9">8</text>
<text x="51.3" y="178.9">13</text>
<text x="51.3" y="176">14</text>
<text x="29.8" y="184.7">10</text>
<text x="31.3" y="181.8">9</text>
<text x="51.3" y="184.7">11</text>
<text x="51.3" y="181.8">12</text>
<text x="173.8" y="187.7">Title</text>
<text x="185.3" y="190.6">电机驱动</text>
<text x="173.8" y="196.3">Size</text>
<text x="185.3" y="196.3">Document Number</text>
<text x="269.3" y="196.3">Rev</text>
<text x="176.7" y="199.3">A</text>
<text x="185.3" y="199.3">&lt;Doc&gt;</text>
<text x="272.2" y="199.3">&lt;RevCode&gt;</text>
<text x="173.8" y="205.1">Date:</text>
<text x="188.8" y="205.1">Tuesday, October 09, 2018</text>
<text x="231.7" y="205.1">Sheet</text>
<text x="246.2" y="205.1">1</text>
<text x="254.8" y="205.1">of</text>
<text x="263.5" y="205.1">1</text>
</g>
<g font-size="2.6" fill="#f00">
<text x="80.5" y="19.7" transform="rotate(-90 80.5 19.7)">CF0</text>
<text x="260.1" y="19.7" transform="rotate(-90 260.1 19.7)">CF0</text>
<text x="91.9" y="25.5" transform="rotate(-90 91.9 25.5)">PWM1_1</text>
<text x="248.2" y="25.5" transform="rotate(-90 248.2 25.5)">PWM1_2</text>
<text x="14.5" y="41.1">MOR[0:3]</text>
<text x="41.4" y="39.7">MOR[0:3]</text>
<text x="55.6" y="45.8">MOR0</text>
<text x="55.6" y="48.6">MOR1</text>
<text x="55.6" y="51.6">MOR2</text>
<text x="20.9" y="58.5">CF0</text>
<text x="46.9" y="57.4">CF0</text>
<text x="55.6" y="54.4">MOR3</text>
<text x="20.9" y="61.4">CF1</text>
<text x="46.9" y="60.2">CF1</text>
<text x="80.5" y="100.8" transform="rotate(-90 80.5 100.8)">CF1</text>
<text x="260.1" y="100.8" transform="rotate(-90 260.1 100.8)">CF1</text>
<text x="91.9" y="106.6" transform="rotate(-90 91.9 106.6)">PWM2_1</text>
<text x="248.2" y="106.6" transform="rotate(-90 248.2 106.6)">PWM2_2</text>
<text x="20.9" y="161.6">MOR3</text>
<text x="20.9" y="164.5">MOR2</text>
<text x="20.9" y="167.4">MOR1</text>
<text x="58.5" y="164.3">PWM2_2</text>
<text x="58.5" y="167.2">PWM2_1</text>
<text x="20.9" y="170.3">MOR0</text>
<text x="58.5" y="170.1">PWM1_1</text>
<text x="58.5" y="173">PWM1_2</text>
</g>
<g font-size="2.6" fill="#000080">
<text x="60.5" y="25.5">REFDE4</text>
<text x="60.5" y="28.1">1000uF</text>
<text x="159.3" y="27">RE8</text>
<text x="179.5" y="27">C5</text>
<text x="95.6" y="34.2">R28</text>
<text x="104.3" y="34.2">R24</text>
<text x="234" y="34.2">R14</text>
<text x="241.2" y="34.2">R17</text>
<text x="66.6" y="40">C6</text>
<text x="95.6" y="37.1">10K</text>
<text x="104.3" y="37.1">10K</text>
<text x="117.9" y="41.7">REFDE12</text>
<text x="159.3" y="38.8">10uF</text>
<text x="179.5" y="38.8">104</text>
<text x="220.4" y="41.7">REFDE9</text>
<text x="235.5" y="37.1">10K</text>
<text x="244.1" y="37.1">10K</text>
<text x="66.6" y="42.9">102</text>
<text x="84" y="42.9">R20</text>
<text x="84" y="45.8">1K</text>
<text x="165.1" y="45.8">D1</text>
<text x="252.8" y="42.9">R3</text>
<text x="255.7" y="45.8">1K</text>
<text x="271.1" y="42.9">C15</text>
<text x="271.1" y="46.4">102</text>
<text x="162.2" y="63.2">REFDE3</text>
<text x="165.1" y="60.3">DIODE DIAC</text>
<text x="118.2" y="70.1">BTN7971</text>
<text x="212.6" y="70.1">BTN7971</text>
<text x="84" y="74.8">R21</text>
<text x="84" y="77.6">470R</text>
<text x="95.6" y="74.8">R22</text>
<text x="95.6" y="77.6">510R</text>
<text x="242.7" y="74.8">R5</text>
<text x="244.1" y="77.6">510R</text>
<text x="254.3" y="74.8">R4</text>
<text x="255.7" y="77.6">470R</text>
<text x="33.9" y="82.3">REFDE18</text>
<text x="167.4" y="78.8">MOTOR</text>
<text x="5.8" y="103.7">C46</text>
<text x="20.3" y="103.7">C39</text>
<text x="37.1" y="104.9">SPX3819</text>
<text x="49.2" y="103.7">C50</text>
<text x="58" y="103.7">C55</text>
<text x="72.4" y="103.7">C49</text>
<text x="5.8" y="109.5">104</text>
<text x="20.3" y="109.5">103</text>
<text x="49.2" y="109.5">471</text>
<text x="58" y="109.5">104</text>
<text x="72.4" y="109.5">103</text>
<text x="159.3" y="108">CP1</text>
<text x="179.5" y="108">C37</text>
<text x="95.6" y="115.3">R38</text>
<text x="95.6" y="118.2">10K</text>
<text x="104.3" y="115.3">R37</text>
<text x="104.3" y="118.2">10K</text>
<text x="159.3" y="119.9">10uF</text>
<text x="179.5" y="119.9">104</text>
<text x="234" y="115.3">R50</text>
<text x="235.5" y="118.2">10K</text>
<text x="241.2" y="115.3">R51</text>
<text x="244.1" y="118.2">10K</text>
<text x="66.6" y="121.1">C26</text>
<text x="66.6" y="124">102</text>
<text x="84" y="124">R29</text>
<text x="117.9" y="122.8">REFDE15</text>
<text x="220.4" y="122.8">REFDE19</text>
<text x="252.8" y="124">R44</text>
<text x="271.1" y="124">C38</text>
<text x="84" y="126.9">1K</text>
<text x="165.1" y="129.8">D2</text>
<text x="255.7" y="126.9">1K</text>
<text x="271.1" y="127.4">102</text>
<text x="8.7" y="138.4">R56 R58</text>
<text x="8.7" y="141.4">4.7K 4.7K</text>
<text x="2.9" y="147.1">R55</text>
<text x="37.7" y="147.1">C59</text>
<text x="52.2" y="147.1">C60</text>
<text x="162.2" y="144.2">REFDE21</text>
<text x="165.1" y="144.2">DIODE DIAC</text>
<text x="2.9" y="152.9">4.7K</text>
<text x="20.3" y="150">R59</text>
<text x="20.3" y="152.9">4.7K</text>
<text x="36.8" y="154.6">U2</text>
<text x="37.7" y="152.9">104</text>
<text x="52.2" y="152.9">103</text>
<text x="84" y="155.8">R30</text>
<text x="95.6" y="155.8">R35</text>
<text x="118.2" y="151.2">BTN7971</text>
<text x="212.6" y="151.2">BTN7971</text>
<text x="242.7" y="155.8">R46</text>
<text x="254.3" y="155.8">R45</text>
<text x="84" y="158.7">470R</text>
<text x="95.6" y="158.7">510R</text>
<text x="167.4" y="159.9">MOTOR</text>
<text x="244.1" y="158.7">510R</text>
<text x="255.7" y="158.7">470R</text>
<text x="37.1" y="191.7">74HC245</text>
</g>
<g font-size="2.6" fill="#004080">
<text x="117.3" y="47.5">INH</text>
<text x="134.1" y="47.5">VS</text>
<text x="204.2" y="47.5">VS</text>
<text x="219.9" y="47.5">INH</text>
<text x="117.3" y="53.3">IN</text>
<text x="129.2" y="53.3">OUT_1</text>
<text x="204.2" y="53.3">OUT_1</text>
<text x="221.8" y="53.3">IN</text>
<text x="117.3" y="59.1">IS</text>
<text x="129.2" y="59.1">OUT_2</text>
<text x="204.2" y="59.1">OUT_2</text>
<text x="222" y="59.1">IS</text>
<text x="117.3" y="64.9">SR</text>
<text x="131.7" y="64.9">GND</text>
<text x="204.2" y="64.9">GND</text>
<text x="220.8" y="64.9">SR</text>
<text x="33.3" y="88.1">VIN</text>
<text x="33.3" y="93.9">GND</text>
<text x="37.6" y="91">VOUT</text>
<text x="33.3" y="99.7">EN</text>
<text x="34.1" y="96.8">ADJ/BYP</text>
<text x="117.3" y="128.6">INH</text>
<text x="134.1" y="128.6">VS</text>
<text x="204.2" y="128.6">VS</text>
<text x="219.9" y="128.6">INH</text>
<text x="117.3" y="134.4">IN</text>
<text x="129.2" y="134.4">OUT_1</text>
<text x="204.2" y="134.4">OUT_1</text>
<text x="221.8" y="134.4">IN</text>
<text x="117.3" y="140.2">IS</text>
<text x="129.2" y="140.2">OUT_2</text>
<text x="204.2" y="140.2">OUT_2</text>
<text x="222" y="140.2">IS</text>
<text x="117.3" y="146">SR</text>
<text x="131.7" y="146">GND</text>
<text x="204.2" y="146">GND</text>
<text x="220.8" y="146">SR</text>
<text x="36.2" y="160.5">DIR VCC</text>
<text x="36.2" y="163.4">A0</text>
<text x="36.2" y="166.2">A1</text>
<text x="44" y="163.4">OE</text>
<text x="44.6" y="166.2">B0</text>
<text x="36.2" y="169.2">A2</text>
<text x="36.2" y="172">A3</text>
<text x="44.6" y="172">B2</text>
<text x="44.6" y="169.2">B1</text>
<text x="36.2" y="175">A4</text>
<text x="36.2" y="177.8">A5</text>
<text x="44.6" y="177.8">B4</text>
<text x="44.6" y="175">B3</text>
<text x="36.2" y="180.7">A6</text>
<text x="36.2" y="183.6">A7</text>
<text x="44.6" y="183.6">B6</text>
<text x="44.6" y="180.7">B5</text>
<text x="36.2" y="186.5">GND</text>
<text x="44.6" y="186.5">B7</text>
</g>
<g font-size="2.1">
<text x="30.4" y="2.2">5</text>
<text x="85.4" y="2.2">4</text>
<text x="140.4" y="2.2">3</text>
<text x="195.4" y="2.2">2</text>
<text x="250.4" y="2.2">1</text>
<text x=".8" y="30.1">D</text>
<text x="278.7" y="30.1">D</text>
<text x=".8" y="80.8">C</text>
<text x="278.7" y="80.8">C</text>
<text x=".8" y="131.5">B</text>
<text x="278.7" y="131.5">B</text>
<text x=".8" y="182.2">A</text>
<text x="278.7" y="182.2">A</text>
<text x="30.4" y="207.8">5</text>
<text x="85.4" y="207.8">4</text>
<text x="140.4" y="207.8">3</text>
<text x="195.4" y="207.8">2</text>
<text x="250.4" y="207.8">1</text>
</g>
</svg>
